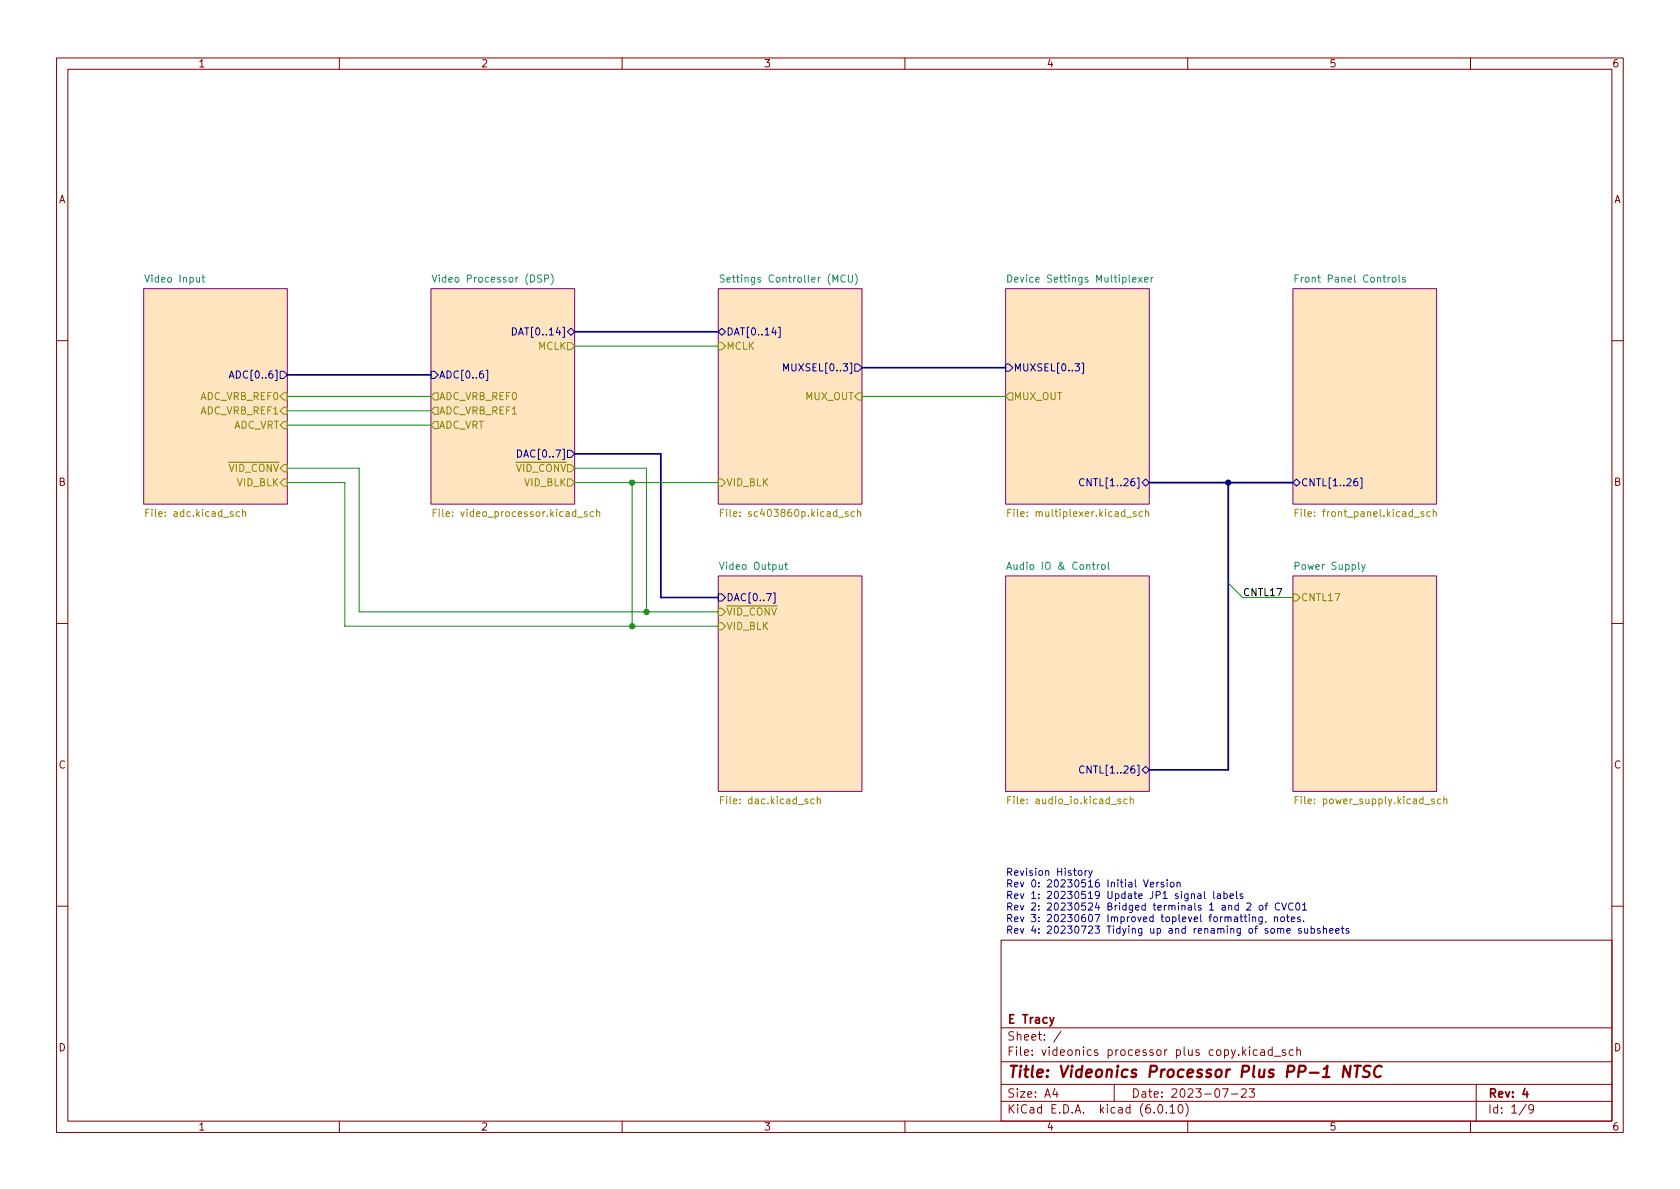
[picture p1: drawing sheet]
<svg xmlns="http://www.w3.org/2000/svg" width="297mm" height="210mm" viewBox="0 0 297 210" stroke-linecap="round" stroke-linejoin="round" font-family="sans-serif">
<g fill="none" stroke="#840000" stroke-width=".18">
<path d="M10 10.2h277v190.1h-277zM12 12.2h273v186.1h-273zM60 10.2v2M110 10.2v2M160 10.2v2M210 10.2v2M260 10.2v2M10 60.2h2M285 60.2h2M10 110.2h2M285 110.2h2M10 160.2h2"/>
<path d="M177 166.3h108v32h-108zM285 160.2h2M60 198.3v2M110 198.3v2M160 198.3v2M177 194.8h108M177 191.8h108M177 187.8h108M177 181.8h108M186.5 192.5l-.4 1h1M186.9 193v1M187.6 182.4l-1.3 1.9"/>
<path d="M197 191.8v3M204.9 195.4l.2-.1a.81 .81 0 0 1 .6 .7 .81 .81 0 0 1-.3 .8h-.2a.81 .81 0 0 1-.6-.6 .81 .81 0 0 1 .3-.8zM206.2 196.7v.1M206.9 195.8l.4-.5v1.5M206.9 196.8h.8M208.5 195.4l.1-.1a.81 .81 0 0 1 .6 .7 .81 .81 0 0 1-.3 .8h-.1a.81 .81 0 0 1-.6-.6 .81 .81 0 0 1 .3-.8zM209.6 195.1a1.72 1.72 0 0 1 0 2.3M210 198.3v2M216.1 192.5h1l-.6 1.5M217.7 193.5h1.2M219.5 192.7l.6-.2 .2 .2 .1 .3-1 1h1M220.9 192.5h.9l-.5 .6 .4 .1v.7l-.2 .1h-.4l-.2-.1"/>
<path d="M220.9 185.1v.2M220.9 185.6v1M222.3 185.7l-.4-.1-.3 .3v.4l.1 .3h.6M222.9 185.7h.6l.1 .9M223.6 186l-.5 .1a.29 .29 0 0 0-.2 .2 .29 .29 0 0 0 .2 .3h.5M224.9 185.7l-.4-.1-.3 .3v.4l.2 .3h.5M224.9 185.1v1.5M225.3 186.8h1.1M227.3 185.7l-.4-.1-.2 .2 .1 .3 .5 .1v.4h-.6M228.6 185.7l-.4-.1-.3 .3v.4l.2 .3h.5M229.3 185.8l.2-.2 .4 .1v.9M229.3 185.1v1.5"/>
<path d="M260 198.3v2M261 191.8v6.5M269.9 195.3l-1.3 1.9M271.2 196l-.3 .3h-.3l-.3-.3 .1-.6 .5-.1 .2 .2a.99 .99 0 0 1-.4 1.3h-.3"/>
</g>
<path d="M186.3 179.9l-.5 1.4-.2 .1M269.6 192.5l-.3 1h.9M270 193v1" fill="none" stroke="#840000" stroke-width=".3"/>
<path d="M238.8 188.5l-.2 2-.9-2-.3 2M239.5 188.5h1.1M240 188.5l-.2 2M242.3 188.6a.85 .85 0 0 0-1 .1 .45 .45 0 0 0 .2 .7l.3 .1a.49 .49 0 0 1 .4 .5 .49 .49 0 0 1-.5 .5l-.7-.1M244.3 188.7a.88 .88 0 0 0-1-.1 .88 .88 0 0 0-.3 1 .69 .69 0 0 0 .3 .8 .69 .69 0 0 0 .8-.1" fill="none" stroke="#840000" stroke-width=".4"/>
<g fill="#ffe5bf" stroke="#ffe5bf" stroke-width=".18">
<path d="M228.6 101.8h25.4v38.1h-25.4z"/>
<path d="M177.8 51h25.4v38.1h-25.4z"/>
<path d="M127 51h25.4v38.1h-25.4z"/>
<path d="M177.8 101.8h25.4v38.1h-25.4z"/>
<path d="M76.2 51h25.4v38.1h-25.4z"/>
<path d="M127 101.8h25.4v38.1h-25.4z"/>
<path d="M228.6 51h25.4v38.1h-25.4z"/>
<path d="M25.4 51h25.4v38.1h-25.4z"/>
</g>
<path d="M25.4 51h25.4v38.1h-25.4zM76.2 51h25.4v38.1h-25.4zM127 51h25.4v38.1h-25.4zM177.8 51h25.4v38.1h-25.4zM228.6 51h25.4v38.1h-25.4zM127 101.8h25.4v38.1h-25.4zM177.8 101.8h25.4v38.1h-25.4zM228.6 101.8h25.4v38.1h-25.4z" fill="none" stroke="#840084" stroke-width=".18"/>
<g fill="none" stroke="#848400" stroke-width=".18">
<path d="M50.2 74.5h.6v1.3h-.6l-.7-.6zM50.2 72h.6v1.3h-.6l-.7-.7zM50.2 69.5h.6v1.2h-.6l-.7-.6zM76.8 74.5h.7v1.3h-.7l-.6-.6zM76.8 69.5h.7v1.2h-.7l-.6-.6zM76.8 72h.7v1.3h-.7l-.6-.7zM100.3 60.6h.7l.6 .6-.6 .6h-.7zM127 60.6h.6l.7 .6-.7 .6h-.6zM151.8 69.5h.6v1.2h-.6l-.7-.6zM177.8 70.1l.6-.6h.7v1.2h-.7zM25.8 90.7h.4M26.4 90.1h-.6v1.2"/>
<path d="M42.4 90.5h-.4l-.3 .2 .2 .6h.5M42.9 90.6l.2-.1h.3v.8M42.9 90.1v1.2M50.2 84.7h.6v1.3h-.6l-.7-.7zM76.6 90.7h.4M77.2 90.1h-.6v1.2M100.3 84.7h.7l.6 .6-.6 .7h-.7zM103.8 90.5h-.3l-.2 .2 .1 .1 .4 .2v.3h-.5M104.9 90.5h-.3l-.3 .2 .2 .6h.4M105.5 90.6l.2-.1h.3v.8M105.5 90.1v1.2M127 84.7h.6l.7 .6-.7 .7h-.6z"/>
<path d="M127.4 90.7h.4M128 90.1h-.6v1.2M151.1 90.5h-.4l-.2 .2 .1 .6h.5M151.6 90.6l.2-.1h.3l.1 .8M151.6 90.1v1.2M178.2 90.7h.4M178.8 90.1h-.6v1.2M200.9 90.5h-.3l-.2 .2v.1l.5 .2v.3h-.5M202 90.5h-.4l-.2 .2 .1 .6h.5M202.6 90.6l.1-.1h.3l.1 .8M202.6 90.1v1.2M229 90.7h.4"/>
<path d="M229.6 90.1h-.6v1.2M251.7 90.5h-.3l-.2 .2 .1 .1 .4 .2v.3h-.5M252.9 90.5h-.4l-.2 .2 .1 .6h.5M253.4 90.6l.2-.1h.3l.1 .8M253.4 90.1v1.2M127 107.6h.6l.7 .6-.7 .6h-.6zM127 110.1h.6l.7 .6-.7 .7h-.6zM228.6 105h.6l.7 .7-.7 .6h-.6zM127.4 141.5h.4M128 140.9h-.6v1.2M144 141.3h-.4l-.3 .2 .2 .6h.5M144.5 141.4l.2-.1h.3v.8"/>
<path d="M144.5 140.9v1.2M178.2 141.5h.4M178.8 140.9h-.6v1.2M199.3 141.3h-.4l-.2 .2 .1 .6h.5M199.8 141.4l.2-.1h.3l.1 .8M199.8 140.9v1.2M229 141.5h.4M229.6 140.9h-.6v1.2M253.6 141.3h-.3l-.2 .2 .1 .1 .4 .2v.3h-.5M254.7 141.3h-.3l-.3 .2 .2 .6h.4M255.3 141.4l.2-.1h.3v.8M255.3 140.9v1.2"/>
</g>
<g fill="none" stroke="#008484" stroke-width=".18">
<path d="M35.7 49h.5M35.9 48.6v1.1l.3 .2M76.4 48.6l.4 1.3 .4-1.3M96.3 49.3l.6-.1 .1-.2v-.3l-.7-.1v1.3M97.4 48.4a1.46 1.46 0 0 1 0 2M128 48.7l-.4-.1-.3 .3 .1 .3 .6 .2v.4l-.2 .1-.5-.1M149.5 48.7a.6 .6 0 0 0-.9 .5 .6 .6 0 0 0 .6 .7l.3-.1M150 48.6v1l.2 .3h.3l.2-.3v-1M151.2 48.4a1.46 1.46 0 0 1 0 2M178.2 48.6a.64 .64 0 0 1 .7 .7 .64 .64 0 0 1-.7 .6zM201.3 49l.6 .9M201.9 49l-.6 .9"/>
<path d="M202.4 49.5l.6-.2-.1-.2-.3-.1-.2 .2v.6h.5M203.5 49v.9M203.9 49l-.4 .3M229 49.2h.4M229.6 48.6h-.6v1.3M246.3 49.1l.3-.1 .2 .3v.3l-.2 .3-.3-.1-.1-.2zM247.4 48.6v1.1l.1 .2M248.5 49.1l-.3-.1-.2 .2v.2l.5 .1v.3h-.5M138.8 99.8h.4M138.9 99.4v1.1l.3 .2M194.8 100l.2-.2 .4 .2v.4l-.1 .2-.3 .1-.2-.1zM196 99.4v1.1l.1 .2"/>
<path d="M240.8 99.8l.3 .9M241.4 99.8l-.4 1.2-.2 .1M178 100.7l.4-1.3 .4 1.3M178.1 100.3h.6"/>
</g>
<g fill="none" stroke="#000084" stroke-width=".18">
<path d="M90.6 58a.64 .64 0 0 1 .7 .6 .64 .64 0 0 1-.7 .6zM100.3 58.7l.7-.7 .6 .7-.6 .6zM127 58.7l.6-.7 .7 .7-.7 .6zM137.6 57.9h.3v1.8h-.3M40.5 66.9l.4-1.3 .5 1.3M40.6 66.5h.6M49.5 65.7h.7l.6 .6-.6 .6h-.7zM76.2 65.7h.6l.7 .6-.7 .6h-.6zM85.9 65.5h.3v1.8h-.3M91.5 79.6a.64 .64 0 0 1 .7 .6 .64 .64 0 0 1-.7 .6zM100.3 79.6h.7l.6 .7-.6 .6h-.7zM138.6 65.6v-1.3l.4 .9 .4-.9v1.3"/>
<path d="M151.1 64.4h.7l.6 .6-.6 .7h-.7zM177.8 64.4h.6l.7 .6-.7 .7h-.6zM191.3 64.2h.3v1.8h-.3M191.7 84.8a.6 .6 0 0 0-.9 .4 .6 .6 0 0 0 .6 .7l.3-.1M201.9 85.3l.7-.6 .6 .6-.6 .7zM228.6 85.3l.6-.6 .7 .6-.7 .7zM240 84.6l-.4 .1a.86 .86 0 0 0 0 1.2l.4-.1 .1-.4-.3-.3h-.2l-.2 .3M240.5 84.5h.3v1.8h-.3M127 105h.6l.7 .7-.7 .6h-.6zM136.7 104.8h.3v1.9h-.3M191.7 135.6a.6 .6 0 0 0-.9 .4 .6 .6 0 0 0 .6 .7l.3-.1M201.9 136.1l.7-.6 .6 .6-.6 .7z"/>
</g>
<g fill="none" stroke="#0000c2" stroke-width=".18">
<path d="M190.8 154h.3l.2 .2v.4l-.2 .2-.3-.1-.2-.1zM191.8 154v.8M192.2 154l-.4 .2M192.5 154l.3 .8M193.1 154l-.4 1.1-.2 .1M202.2 155.6l.4 1.2 .4-1.2M203.4 156.4l.6-.1-.1-.2-.3-.1-.2 .2 .1 .6h.4M204.5 156v.8M204.9 156l-.4 .2M205.8 156.1l-.3-.1-.2 .2v.2l.5 .1v.3h-.5M206.4 155.6v.1M206.4 156v.8"/>
<path d="M207 156.1l.3-.1 .3 .2v.4l-.3 .2h-.3l-.1-.2zM208.1 156.1l.2-.1 .3 .1 .1 .7M208.1 156v.8M211.8 158.1h.5v.8M212.3 158.3l-.4 .1-.2 .2 .2 .3 .4-.1M213 157.6v1.1l.1 .2M214.6 157.6v1.1l.2 .2M215.3 158.1h.4l.1 .8M215.8 158.3l-.4 .1-.2 .2 .2 .3 .4-.1M216.4 158.1l.4-.1 .2 .3-.1 .5h-.5M216.4 157.6v1.3M217.5 158.5l.6-.2-.1-.2-.3-.1-.2 .2v.6h.5"/>
<path d="M218.6 157.6v1.1l.2 .2M219.7 158.1l-.3-.1-.2 .2 .1 .2 .4 .1v.3h-.5M220.5 159.8l.4-.1 .3 .3-.8 .9h.8M224.1 159.7l-.3 .1v1.1M226.3 159.8a.6 .6 0 0 0-.9 .4 .6 .6 0 0 0 .6 .7l.3-.1M226.6 159.7l.4 1.2 .5-1.2M228.6 159.8a.6 .6 0 0 0-.8 .4 .6 .6 0 0 0 .6 .7l.2-.1M229.2 159.8l.2-.1a.68 .68 0 0 1 .4 .6 .68 .68 0 0 1-.4 .6l-.2-.1-.1-.3zM220 162.1h.5M220.1 161.7v1.1l.4 .2M220.9 161.7v.1M220.9 162.1v.9"/>
<path d="M221.5 162.3l.2-.2 .3 .1v.8M221.5 162.1v.9M222.7 160.2l.2-.1 .3 .1 .1 .5-.1 .2h-.3l-.2-.1zM223.2 162.1v1.1l-.3 .2-.3-.1M223.2 162.2l-.4-.1-.2 .3 .1 .5h.5M223.7 160.1h.4M223.8 162.9l-.1 .3M225.4 162.3l.1-.2 .3 .1 .1 .8M225.4 162.1v.9M226.5 162.3l.2-.2 .3 .2 .1 .4-.1 .2-.3 .1-.2-.1zM227.5 162.1h.5M227.5 164.6l.6-.1v-.3h-.4l-.2 .2 .1 .6h.5"/>
<path d="M227.6 161.7v1.1l.4 .2M228.3 162.6l.6-.2v-.2l-.4-.1-.2 .2 .1 .6h.5M229.9 162.2l-.3-.1-.2 .2 .1 .2 .4 .1v.3h-.5M230.1 164.2h-.3l-.2 .2v.1l.5 .2v.3h-.5M230.3 160l.4-.3v1.2M230.3 160.9h.7M230.5 162.9v.1M230.7 164.2v.8h.3l.2-.1M231.2 164.2v.8M231.8 164.2h.4l.2 .2-.1 .6h-.5M231.8 163.8v1.2M233.4 164.2h-.3l-.2 .2 .1 .1 .4 .2v.3h-.5"/>
<path d="M234 164.3l.2-.1h.3v.8M234 163.8v1.2M235.1 164.6l.6-.1-.1-.3h-.3l-.2 .2v.6h.5M236.2 164.6l.6-.1-.1-.3h-.3l-.2 .2v.6h.5M237.1 164.2h.5M237.3 163.8v1l.3 .2M238.5 164.2h-.3l-.2 .2 .1 .1 .4 .2v.3h-.5"/>
</g>
<path d="M101.6 58.7h25.4M50.8 66.3h25.4M152.4 65h25.4M101.6 80.3h15.2v25.4h10.2M203.2 85.3h25.4M217.2 85.3v50.8h-14" fill="none" stroke="#000084" stroke-width=".3"/>
<path d="M50.8 70.1h25.4M50.8 75.2h25.4M50.8 72.6h25.4M101.6 61.2h25.4M152.4 70.1h25.4M50.8 85.3h10.2v25.4h66M50.8 82.8h12.7v25.4h63.5M101.6 85.3h25.4M101.6 82.8h12.7v25.4M111.8 85.3v25.4M217.2 103.1l2.5 2.6h8.9" fill="none" stroke="#008400" stroke-width=".18"/>
<g fill="#008400" stroke="#008400" stroke-width=".18">
<circle cx="114.3" cy="108.2" r=".46"/>
<circle cx="111.8" cy="85.3" r=".46"/>
<circle cx="111.8" cy="110.7" r=".46"/>
</g>
<circle cx="217.2" cy="85.3" r=".46" fill="#000084" stroke="#000084" stroke-width=".18"/>
<text font-size="2.8" fill="#840000" x="178" y="190.6">Title: Videonics Processor Plus PP-1 NTSC</text>
<g font-size="2.1" fill="#840000">
<text x="178" y="184">Sheet: /</text>
<text x="178" y="181">E Tracy</text>
<text x="178" y="186.7">File: videonics processor plus copy.kicad_sch</text>
<text x="178" y="196.9">KiCad E.D.A. kicad (6.0.10)</text>
<text x="178" y="194.1">Size: A4</text>
<text x="200" y="194.1">Date: 2023-07-23</text>
<text x="263" y="194.1">Rev: 4</text>
<text x="263" y="196.9">Id: 1/9</text>
</g>
<g font-size="1.8" fill="#840000">
<text x="35" y="11.9">1</text>
<text x="85" y="11.9">2</text>
<text x="135" y="11.9">3</text>
<text x="185" y="11.9">4</text>
<text x="235" y="11.9">5</text>
<text x="285" y="11.9">6</text>
<text x="10.3" y="35.9">A</text>
<text x="285.3" y="35.9">A</text>
<text x="10.3" y="85.9">B</text>
<text x="285.3" y="85.9">B</text>
<text x="10.3" y="135.9">C</text>
<text x="285.3" y="135.9">C</text>
<text x="10.3" y="185.9">D</text>
<text x="285.3" y="185.9">D</text>
<text x="35" y="199.9">1</text>
<text x="85" y="199.9">2</text>
<text x="135" y="199.9">3</text>
<text x="185" y="199.9">4</text>
<text x="235" y="199.9">5</text>
<text x="285" y="199.9">6</text>
</g>
<g font-size="1.8" fill="#008484">
<text x="26.1" y="49.9">Video Input</text>
<text x="77.6" y="49.9">Video Processor (DSP)</text>
<text x="128.7" y="49.9">Settings Controller (MCU)</text>
<text x="179.4" y="49.9">Device Settings Multiplexer</text>
<text x="230" y="49.9">Front Panel Controls</text>
<text x="127.7" y="100.7">Video Output</text>
<text x="179.1" y="100.7">Audio IO &amp; Control</text>
<text x="229.3" y="100.7">Power Supply</text>
</g>
<g font-size="1.8" fill="#000084">
<text x="91.5" y="59.3">DAT[0..14]</text>
<text x="128.4" y="59.3">DAT[0..14]</text>
<text x="139.5" y="65.7">MUXSEL[0..3]</text>
<text x="179.2" y="65.7">MUXSEL[0..3]</text>
<text x="41.5" y="66.9">ADC[0..6]</text>
<text x="77.6" y="66.9">ADC[0..6]</text>
<text x="92.3" y="80.9">DAC[0..7]</text>
<text x="192" y="86">CNTL[1..26]</text>
<text x="230" y="86">CNTL[1..26]</text>
<text x="128.4" y="106.3">DAC[0..7]</text>
<text x="192" y="136.8">CNTL[1..26]</text>
</g>
<g font-size="1.8" fill="#848400">
<text x="95.1" y="61.8">MCLK</text>
<text x="128.4" y="61.8">MCLK</text>
<text x="35.4" y="70.7">ADC_VRB_REF0</text>
<text x="77.6" y="70.7">ADC_VRB_REF0</text>
<text x="142.4" y="70.7">MUX_OUT</text>
<text x="179.2" y="70.7">MUX_OUT</text>
<text x="35.4" y="73.3">ADC_VRB_REF1</text>
<text x="41.1" y="75.8">ADC_VRT</text>
<text x="77.6" y="75.8">ADC_VRT</text>
<text x="77.6" y="73.3">ADC_VRB_REF1</text>
<text x="39" y="83.4">~{VID_CONV}</text>
<text x="89.8" y="83.4">~{VID_CONV}</text>
<text x="41.9" y="86">VID_BLK</text>
<text x="92.7" y="86">VID_BLK</text>
<text x="128.4" y="86">VID_BLK</text>
<text x="26.5" y="91.4">File: adc.kicad_sch</text>
<text x="77.6" y="91.4">File: video_processor.kicad_sch</text>
<text x="128.7" y="91.4">File: sc403860p.kicad_sch</text>
<text x="179.3" y="91.4">File: multiplexer.kicad_sch</text>
<text x="230.1" y="91.4">File: front_panel.kicad_sch</text>
<text x="230" y="106.3">CNTL17</text>
<text x="128.4" y="108.8">~{VID_CONV}</text>
<text x="128.4" y="111.4">VID_BLK</text>
<text x="128.1" y="142.2">File: dac.kicad_sch</text>
<text x="179.1" y="142.2">File: audio_io.kicad_sch</text>
<text x="229.9" y="142.2">File: power_supply.kicad_sch</text>
</g>
<text font-size="1.8" x="219.7" y="105.4">CNTL17</text>
<g font-size="1.8" fill="#0000c2">
<text x="177.8" y="154.9">Revision History</text>
<text x="177.8" y="156.9">Rev 0: 20230516 Initial Version</text>
<text x="177.8" y="159">Rev 1: 20230519 Update JP1 signal labels</text>
<text x="177.8" y="161">Rev 2: 20230524 Bridged terminals 1 and 2 of CVC01</text>
<text x="177.8" y="163">Rev 3: 20230607 Improved toplevel formatting, notes.</text>
<text x="177.8" y="165.1">Rev 4: 20230723 Tidying up and renaming of some subsheets</text>
</g>
</svg>
